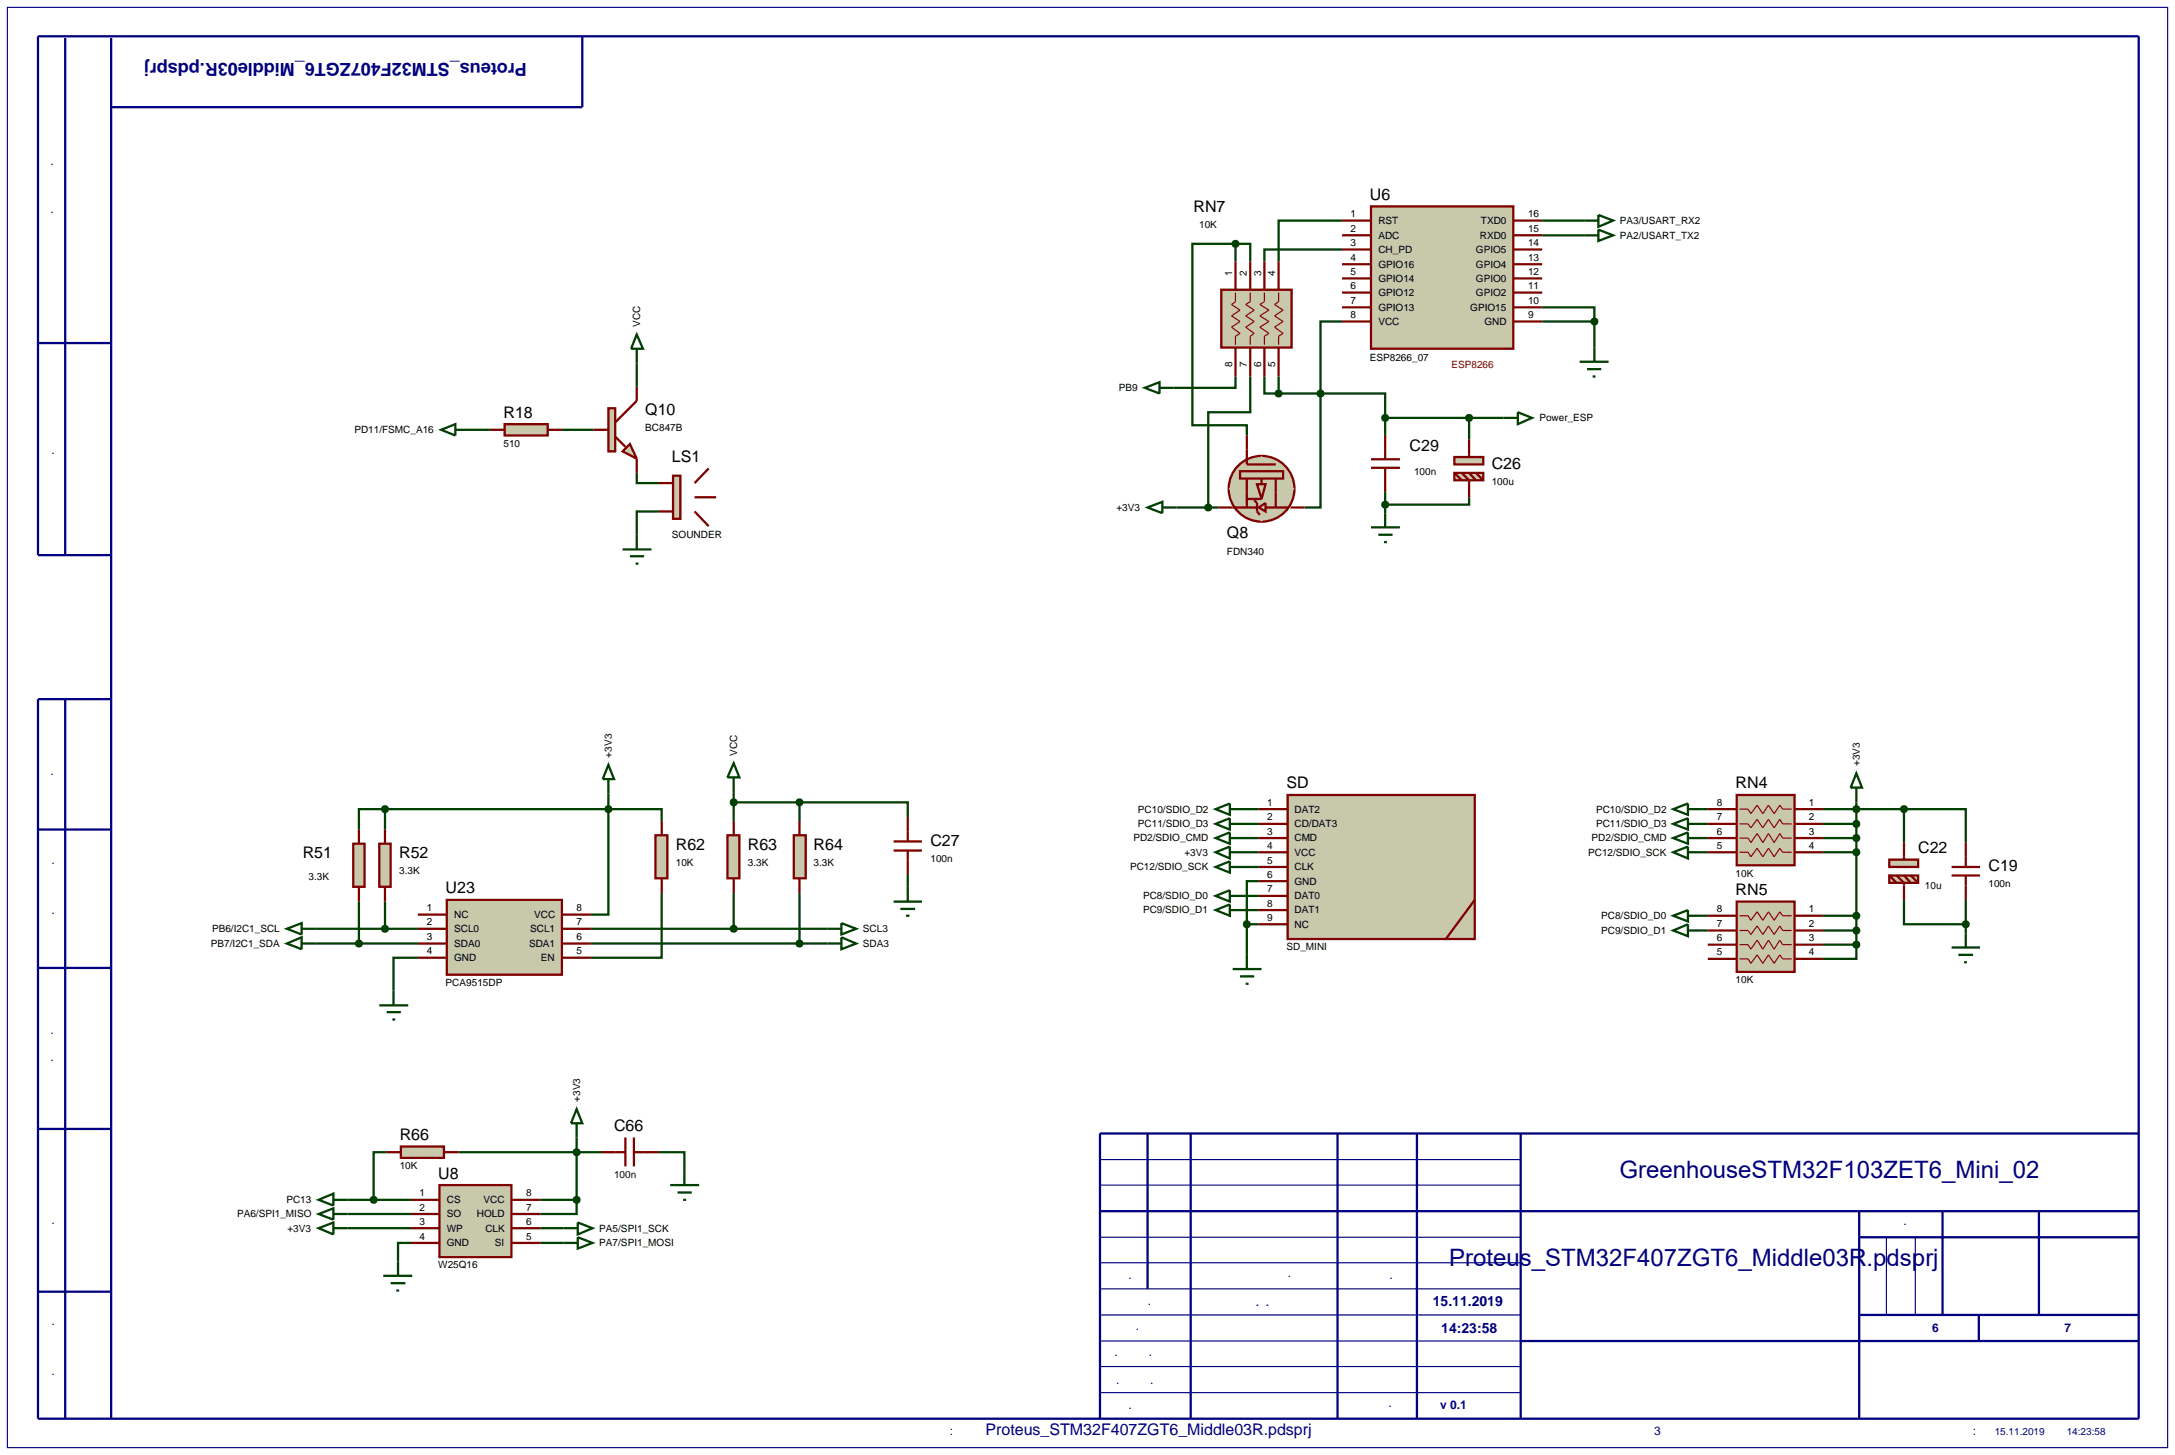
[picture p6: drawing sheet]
<svg xmlns="http://www.w3.org/2000/svg" width="384mm" height="257mm" viewBox="0 0 384 257" stroke-linecap="round" stroke-linejoin="round" font-family="sans-serif">
<path d="M1.3 1.3h381v254h-381zM194 218.2h74.2M194 209h74.2M194 204.5h74.2M332.7 218.2v13.7M337.8 218.2v13.7M194 222.7h74.2M194 231.9h74.2M194 236.5h74.2M194 227.3h74.2M194 241h74.2M194 245.6h74.2" fill="none" stroke="#000080" stroke-width=".2"/>
<g fill="none" stroke="#000080" stroke-width=".4">
<path d="M11.5 6.7v91.2M19.6 6.7v243.5M102.7 6.4v12.5h-83.1M6.7 60.5h12.9M19.6 97.9h-12.9v-91.5h370.5v243.8h-370.5v-126.9h12.9M11.5 123.3v126.9M6.7 146.3h12.9M6.7 170.7h12.9M6.7 199.1h12.9M202.4 199.9v27.4M210 199.9v50.3M235.9 199.9v50.3"/>
<path d="M249.9 199.9v50.3M268.2 199.9v50.3M377.2 199.9h-183.2v50.3M194 213.6h183.2M327.9 213.6v36.6M327.9 218.2h49.3M342.6 213.6v18.3M359.6 213.6v18.3M6.7 227.8h12.9M268.2 236.5h109M327.9 231.9h49.3M349 231.9v4.6"/>
</g>
<g fill="none" stroke="#004000" stroke-width=".4">
<path d="M236.7 38.9h-11.2v7.2M272 38.9h7.4M217.9 43h2.6v3.1M217.9 43h-7.6v32h9.6v1.8M217.9 43v3.1M236.7 44h-13.7v2.1M236.7 56.7h-3.8v12.7M272 54.2h9.2v2.5M272 41.5h7.4M272 56.7h9.2M281.2 56.7v4.6M82.9 75.8h3.5"/>
<path d="M99.1 75.8h5.6M112.3 64.1v4.1M217.9 66.4v2h-10.9M220.5 66.4v6.3h-7.4v16.8M223 66.4v3h2.5M225.5 69.4h7.4M225.5 66.4v3M232.9 69.4v20.1h-2.8M232.9 69.4h11.4v4.3M244.3 73.7v3M244.3 73.7h20.9M259.1 73.7v3.8"/>
<path d="M112.3 83.4v1.8h3.9M116.2 90.2h-3.9v4.1M207.5 89.5h7.4M244.3 86.8v3.7M259.1 87.7v1.3h-14.8M107.3 139.9v2.8M129.4 139.7v5.1M63.3 159v7.4M67.9 142.7h-4.6v3.6M67.9 142.7h39.4M67.9 142.7v3.6M67.9 159v4.8"/>
<path d="M107.3 142.7h9.4v2.1M107.3 142.7v18.6h-3.1M116.7 157.5v11.4h-12.5M129.4 157.5v6.3M129.4 141.5h11.6M141 141.5h19.1v2.6M141 141.5v3.3M141 157.5v8.9M160.1 154.3v2.1M219.4 142.7h2.6M219.4 145.3h2.6M219.4 147.8h2.6"/>
<path d="M219.4 150.3h2.6M219.4 152.9h2.6M219.4 158h2.6M222 155.4h-2.1v7.6M300.2 142.7h1M300.2 145.3h1M300.2 147.8h1M300.2 150.3h1M321.5 142.7h14.3M321.5 145.3h5.9M321.5 147.8h5.9M321.5 150.3h5.9"/>
<path d="M327.4 141.5v25.1M335.8 158.7v4.3h10.9M335.8 142.7h10.9v5.9M335.8 142.7v5.9M346.7 158.7v5.9M55.7 163.8h18M55.7 166.4h18M73.7 168.9h-4.3v5.8M104.2 163.8h41.7M104.2 166.4h41.7M219.4 160.5h2.6M219.9 163v5.4"/>
<path d="M219.9 163h2.1M300.2 161.5h1M300.2 164.1h1M321.5 161.5h5.9M321.5 164.1h5.9M321.5 166.6h5.9M327.4 166.6v2.5h-5.9M61.3 216.6h11.2M61.3 211.6h11.2M61.3 214.1h11.2M68.2 203.2h-2.3v8.4M72.5 219.2h-2.3v3.3"/>
<path d="M80.9 203.2h25.1M95.3 216.6h4.1M95.3 219.2h4.1M95.3 211.6h6.4M101.7 211.6v2.5h-6.4M101.7 200.6v11M116.2 203.2h4.5v3.3"/>
</g>
<path d="M118.7 83.9h1.3v7.6h-1.3z" fill="#c8c8aa" stroke="#800000" stroke-width=".4"/>
<path d="M116.2 85.2h2.5M116.2 90.2h2.5M122.5 87.7h3.8M122.5 90.2l2.5 2.6M125 82.6l-2.5 2.6" fill="none" stroke="#800000" stroke-width=".4"/>
<path d="M89 74.8h7.6v2h-7.6z" fill="#c8c8aa" stroke="#800000" stroke-width=".4"/>
<path d="M86.4 75.8h2.6M96.6 75.8h2.5" fill="none" stroke="#800000" stroke-width=".4"/>
<g fill="#c8c8aa" stroke="#800000" stroke-width=".4">
<path d="M109.8 79.6l1.3-1.3 1.2 2.6z"/>
<path d="M107.3 72h1.2v7.6h-1.2z"/>
</g>
<path d="M104.7 75.8h2.6M108.5 77l1.8 1.8M112.3 68.2v2.5l-3.8 3.8M112.3 80.9v2.5" fill="none" stroke="#800000" stroke-width=".4"/>
<g fill="none" stroke="#004000" stroke-width=".4">
<path d="M112.3 59l1.1 2.5h-2.1zM112.3 61.5v2.6M109.8 96.9h5.1M111.1 98.1h2.5M112.1 99.4h.5M112.3 94.3v2.6M214.4 142.7l2.5-1v2zM214.4 145.3l2.5-1v2zM214.4 147.8l2.5-1v2zM214.4 150.3l2.5-1v2.1zM214.4 152.9l2.5-1v2zM214.4 158l2.5-1v2z"/>
<path d="M216.9 142.7h2.5M216.9 145.3h2.5M216.9 147.8h2.5M216.9 150.3h2.5M216.9 152.9h2.5M216.9 158h2.5M214.4 160.5l2.5-1v2zM216.9 160.5h2.5"/>
</g>
<path d="M227.1 140.2h33v25.4h-33z" fill="#c8c8aa" stroke="#800000" stroke-width=".4"/>
<path d="M222 142.7h5.1M222 145.3h5.1M222 147.8h5.1M222 150.3h5.1M222 152.9h5.1M222 155.4h5.1M222 158h5.1M260.1 158.7l-5.1 6.9M222 160.5h5.1M222 163h5.1" fill="none" stroke="#800000" stroke-width=".4"/>
<path d="M217.4 170.9h5.1M218.7 172.2h2.5M219.7 173.5h.5M219.9 168.4v2.5" fill="none" stroke="#004000" stroke-width=".4"/>
<path d="M219.5 162.7l.4-.2-.5 .5zM219.9 162.5l.3 .1 .2 .4zM220.4 163l-.1 .3-.4 .2zM219.4 163l.5 .5-.4-.2z" fill="#004000" stroke="#004000" stroke-width=".4"/>
<path d="M219.4 163l.5-.5 .5 .5-.5 .5z" fill="#004000"/>
<path d="M327.4 136.4l1 2.5h-2zM327.4 138.9v2.6" fill="none" stroke="#004000" stroke-width=".4"/>
<path d="M306.3 140.2h10.2v12.4h-10.2z" fill="#c8c8aa" stroke="#800000" stroke-width=".4"/>
<path d="M306.8 142.7h1.5l.5 .8 1.1-1.5 1 1.5 1-1.5 1 1.5 1-1.5 .5 .7h1.6M306.8 145.3h1.5l.5 .7 1.1-1.5 1 1.5 1-1.5 1 1.5 1-1.5 .5 .8h1.6M306.8 147.8h1.5l.5 .8 1.1-1.6 1 1.6 1-1.6 1 1.6 1-1.6 .5 .8h1.6M306.8 150.3h1.5l.5 .8 1.1-1.5 1 1.5 1-1.5 1 1.5 1-1.5 .5 .7h1.6" fill="none" stroke="#800000" stroke-width=".2"/>
<path d="M301.2 142.7h5.1M301.2 145.3h5.1M301.2 147.8h5.1M301.2 150.3h5.1M316.5 142.7h5M316.5 145.3h5M316.5 147.8h5M316.5 150.3h5" fill="none" stroke="#800000" stroke-width=".4"/>
<path d="M327 142.4l.4-.2-.5 .5zM327.4 142.2l.4 .2 .1 .3zM327.9 142.7l-.2 .4-.3 .1zM326.9 142.7l.5 .5-.4-.2z" fill="#004000" stroke="#004000" stroke-width=".4"/>
<path d="M326.9 142.7l.5-.5 .5 .5-.5 .5z" fill="#004000"/>
<path d="M327 145l.4-.2-.5 .5zM327.4 144.8l.3 .1 .2 .4zM327.9 145.3l-.2 .4-.3 .1zM326.9 145.3l.5 .5-.4-.2z" fill="#004000" stroke="#004000" stroke-width=".4"/>
<path d="M327.4 144.8l.5 .5-.5 .5-.5-.5z" fill="#004000"/>
<path d="M327.1 147.4l.3-.1-.5 .5zM327.4 147.3l.4 .2 .1 .3zM327.4 148.3l.5-.5-.2 .4zM326.9 147.8l.5 .5-.4-.2z" fill="#004000" stroke="#004000" stroke-width=".4"/>
<path d="M327.4 147.3l.5 .5-.5 .5-.5-.5z" fill="#004000"/>
<path d="M327 150l.4-.2-.5 .5zM327.4 149.8l.3 .1 .2 .4zM327.4 150.8l.5-.5-.1 .3zM326.9 150.3l.5 .5-.4-.2z" fill="#004000" stroke="#004000" stroke-width=".4"/>
<path d="M327.4 149.8l.5 .5-.5 .5-.5-.5z" fill="#004000"/>
<path d="M306.3 159h10.2v12.4h-10.2z" fill="#c8c8aa" stroke="#800000" stroke-width=".4"/>
<path d="M306.8 161.5h1.5l.5 .8 1.1-1.5 1 1.5 1-1.5 1 1.5 1-1.5 .5 .7h1.6M306.8 164.1h1.5l.5 .7 1.1-1.5 1 1.5 1-1.5 1 1.5 1-1.5 .5 .8h1.6M306.8 166.6h1.5l.5 .8 1.1-1.6 1 1.6 1-1.6 1 1.6 1-1.6 .5 .8h1.6M306.8 169.1h1.5l.5 .8 1.1-1.5 1 1.5 1-1.5 1 1.5 1-1.5 .5 .7h1.6" fill="none" stroke="#800000" stroke-width=".2"/>
<path d="M301.2 161.5h5.1M301.2 164.1h5.1M301.2 166.6h5.1M301.2 169.1h5.1M316.5 161.5h5M316.5 164.1h5M316.5 166.6h5M316.5 169.1h5" fill="none" stroke="#800000" stroke-width=".4"/>
<path d="M327.1 161.1l.3-.1-.5 .5zM327.4 161l.3 .1 .2 .4zM327.9 161.5l-.1 .3-.4 .2zM326.9 161.5l.5 .5-.4-.2z" fill="#004000" stroke="#004000" stroke-width=".4"/>
<path d="M326.9 161.5l.5-.5 .5 .5-.5 .5z" fill="#004000"/>
<path d="M327.1 163.7l.3-.1-.5 .5zM327.4 163.6l.3 .1 .2 .4zM327.9 164.1l-.1 .3-.4 .2zM326.9 164.1l.5 .5-.4-.2z" fill="#004000" stroke="#004000" stroke-width=".4"/>
<path d="M327.4 163.6l.5 .5-.5 .5-.5-.5z" fill="#004000"/>
<path d="M327 166.3l.4-.2-.5 .5zM327.4 166.1l.4 .2 .1 .3zM327.9 166.6l-.2 .4-.3 .1zM326.9 166.6l.5 .5-.4-.2z" fill="#004000" stroke="#004000" stroke-width=".4"/>
<path d="M327.4 166.1l.5 .5-.5 .5-.5-.5z" fill="#004000"/>
<path d="M344.2 154.4h5M344.2 152.9h5M346.7 148.6v4.3M346.7 154.4v4.3" fill="none" stroke="#800000" stroke-width=".4"/>
<g fill="none" stroke="#004000" stroke-width=".4">
<path d="M295.1 142.7l2.6-1v2zM295.1 145.3l2.6-1v2zM295.1 147.8l2.6-1v2zM295.1 150.3l2.6-1v2.1zM297.7 142.7h2.5M297.7 145.3h2.5M297.7 147.8h2.5M297.7 150.3h2.5M295.1 161.5l2.6-1v2zM295.1 164.1l2.6-1.1v2.1zM297.7 161.5h2.5M297.7 164.1h2.5"/>
<path d="M344.2 167.1h5M345.4 168.4h2.6M346.4 169.7h.5M346.7 164.6v2.5"/>
</g>
<g fill="#c8c8aa" stroke="#800000" stroke-width=".4">
<path d="M333.2 151.6h5.1v1.3h-5.1z"/>
<path d="M333.2 154.4h5.1v1.3h-5.1z"/>
</g>
<path d="M333.2 154.4l1.3 1.3M334.5 154.4l1.3 1.3v3M335.8 148.6v3M335.8 154.4l1.2 1.3M337 154.4l1.3 1.3" fill="none" stroke="#800000" stroke-width=".4"/>
<path d="M346.3 162.7l.4-.2-.5 .5zM346.7 162.5l.4 .2 .1 .3zM346.7 163.5l.5-.5-.1 .3zM346.2 163l.5 .5-.4-.2z" fill="#004000" stroke="#004000" stroke-width=".4"/>
<path d="M346.2 163l.5-.5 .5 .5-.5 .5z" fill="#004000"/>
<path d="M335.4 142.4l.4-.2-.5 .5zM335.8 142.2l.4 .2 .1 .3zM336.3 142.7l-.1 .3-.4 .2zM335.3 142.7l.5 .5-.4-.2z" fill="#004000" stroke="#004000" stroke-width=".4"/>
<path d="M335.3 142.7l.5-.5 .5 .5-.5 .5z" fill="#004000"/>
<path d="M77.8 75.8l2.5-1v2zM80.3 75.8h2.6" fill="none" stroke="#004000" stroke-width=".4"/>
<path d="M157.6 150h5M157.6 148.4h5M160.1 144.1v4.3M160.1 150v4.3" fill="none" stroke="#800000" stroke-width=".4"/>
<path d="M78.8 158.7h20.3v13.2h-20.3z" fill="#c8c8aa" stroke="#800000" stroke-width=".4"/>
<path d="M73.7 166.4h5.1M73.7 163.8h5.1M73.7 161.3h5.1M73.7 168.9h5.1M99.1 166.4h5.1M99.1 163.8h5.1M99.1 161.3h5.1M99.1 168.9h5.1" fill="none" stroke="#800000" stroke-width=".4"/>
<g fill="none" stroke="#004000" stroke-width=".4">
<path d="M107.3 134.9l1 2.5h-2zM107.3 137.4v2.5M129.4 134.6l1 2.5h-2.1zM129.4 137.1v2.6M50.6 163.8l2.6-1v2zM50.6 166.4l2.6-1.1v2.1zM53.2 163.8h2.5M53.2 166.4h2.5M66.9 177.3h5.1M68.2 178.5h2.5M69.2 179.8h.5M69.4 174.7v2.6"/>
<path d="M145.9 163.8h2.5M145.9 166.4h2.5M148.4 162.8l2.6 1-2.6 1zM148.4 165.3l2.6 1.1-2.6 1z"/>
</g>
<path d="M128.3 147.3h2.1v7.6h-2.1z" fill="#c8c8aa" stroke="#800000" stroke-width=".4"/>
<path d="M129.4 144.8v2.5M129.4 154.9v2.6" fill="none" stroke="#800000" stroke-width=".4"/>
<path d="M140 147.3h2.1v7.6h-2.1z" fill="#c8c8aa" stroke="#800000" stroke-width=".4"/>
<path d="M141 144.8v2.5M141 154.9v2.6" fill="none" stroke="#800000" stroke-width=".4"/>
<path d="M115.6 147.3h2.1v7.6h-2.1z" fill="#c8c8aa" stroke="#800000" stroke-width=".4"/>
<path d="M116.7 144.8v2.5M116.7 154.9v2.6" fill="none" stroke="#800000" stroke-width=".4"/>
<path d="M129 163.5l.4-.2-.5 .5zM129.4 163.3l.4 .2 .1 .3zM129.9 163.8l-.2 .4-.3 .1zM128.9 163.8l.5 .5-.4-.2z" fill="#004000" stroke="#004000" stroke-width=".4"/>
<path d="M128.9 163.8l.5-.5 .5 .5-.5 .5z" fill="#004000"/>
<path d="M140.6 166.1l.4-.2-.5 .5zM141 165.9l.4 .2 .1 .3zM141.5 166.4l-.2 .4-.3 .1zM140.5 166.4l.5 .5-.3-.1z" fill="#004000" stroke="#004000" stroke-width=".4"/>
<path d="M140.5 166.4l.5-.5 .5 .5-.5 .5z" fill="#004000"/>
<path d="M129 141.2l.4-.2-.5 .5zM129.4 141l.3 .1 .2 .4zM129.9 141.5l-.2 .4-.3 .1zM128.9 141.5l.5 .5-.4-.2z" fill="#004000" stroke="#004000" stroke-width=".4"/>
<path d="M128.9 141.5l.5-.5 .5 .5-.5 .5z" fill="#004000"/>
<path d="M106.9 142.4l.4-.2-.5 .5zM107.3 142.2l.4 .2 .1 .3zM107.3 143.2l.5-.5-.2 .4zM106.8 142.7l.5 .5-.4-.2z" fill="#004000" stroke="#004000" stroke-width=".4"/>
<path d="M106.8 142.7l.5-.5 .5 .5-.5 .5z" fill="#004000"/>
<path d="M140.6 141.2l.4-.2-.5 .5zM141 141l.4 .2 .1 .3zM141.5 141.5l-.1 .3-.4 .2zM140.5 141.5l.5 .5-.4-.2z" fill="#004000" stroke="#004000" stroke-width=".4"/>
<path d="M140.5 141.5l.5-.5 .5 .5-.5 .5z" fill="#004000"/>
<path d="M157.6 159h5M160.1 156.4v2.6M158.8 160.3h2.6M159.8 161.5h.6" fill="none" stroke="#004000" stroke-width=".4"/>
<path d="M62.3 148.8h2v7.6h-2z" fill="#c8c8aa" stroke="#800000" stroke-width=".4"/>
<path d="M63.3 146.3v2.5M63.3 156.4v2.6" fill="none" stroke="#800000" stroke-width=".4"/>
<path d="M66.9 148.8h2v7.6h-2z" fill="#c8c8aa" stroke="#800000" stroke-width=".4"/>
<path d="M67.9 146.3v2.5M67.9 156.4v2.6" fill="none" stroke="#800000" stroke-width=".4"/>
<path d="M67.5 163.5l.4-.2-.5 .5zM67.9 163.3l.4 .2 .1 .3zM67.9 164.3l.5-.5-.2 .4zM67.4 163.8l.5 .5-.4-.2z" fill="#004000" stroke="#004000" stroke-width=".4"/>
<path d="M67.4 163.8l.5-.5 .5 .5-.5 .5z" fill="#004000"/>
<path d="M62.9 166.1l.4-.2-.5 .5zM63.3 165.9l.4 .2 .1 .3zM63.3 166.9l.5-.5-.2 .4zM62.8 166.4l.5 .5-.3-.1z" fill="#004000" stroke="#004000" stroke-width=".4"/>
<path d="M62.8 166.4l.5-.5 .5 .5-.5 .5z" fill="#004000"/>
<path d="M67.5 142.4l.4-.2-.5 .5zM67.9 142.2l.4 .2 .1 .3zM67.9 143.2l.5-.5-.2 .4zM67.4 142.7l.5 .5-.4-.2z" fill="#004000" stroke="#004000" stroke-width=".4"/>
<path d="M67.4 142.7l.5-.5 .5 .5-.5 .5z" fill="#004000"/>
<path d="M279.4 38.9h2.5M281.9 37.9l2.6 1-2.6 1.1zM279.4 41.5h2.5M281.9 40.5l2.6 1-2.6 1zM201.9 68.4l2.6-1v2zM204.5 68.4h2.5M202.4 89.5l2.6-1v2zM205 89.5h2.5M241.8 93h5.1M243.1 94.3h2.5M244.1 95.6h.5M244.3 90.5v2.5" fill="none" stroke="#004000" stroke-width=".4"/>
<path d="M244.3 76.7v4.3M241.8 82.5h5.1M241.8 81h5.1M244.3 82.5v4.3" fill="none" stroke="#800000" stroke-width=".4"/>
<path d="M241.8 36.4h25.1v25.1h-25.1z" fill="#c8c8aa" stroke="#800000" stroke-width=".4"/>
<g fill="none" stroke="#800000" stroke-width=".4">
<path d="M236.7 38.9h5.1M266.9 38.9h5.1M236.7 54.2h5.1M236.7 56.7h5.1M236.7 51.6h5.1M236.7 49.1h5.1M236.7 46.6h5.1M236.7 44h5.1M236.7 41.5h5.1M266.9 54.2h5.1M266.9 56.7h5.1M266.9 51.6h5.1"/>
<path d="M266.9 49.1h5.1M266.9 46.6h5.1M266.9 44h5.1M266.9 41.5h5.1"/>
</g>
<path d="M278.6 63.8h5.1M279.9 65.1h2.5M280.9 66.4h.5M281.2 61.3v2.5" fill="none" stroke="#004000" stroke-width=".4"/>
<g fill="#c8c8aa" stroke="#800000" stroke-width=".4">
<path d="M221.7 85.4h1.5l-.7 2.6z"/>
<path d="M218.7 83.1h7.6v1.3h-7.6z"/>
<path d="M218.4 82.1a5.8 5.8 0 0 1 4.1-1.7l-5.8 5.8a5.8 5.8 0 0 1 1.7-4.1zM222.5 80.4a5.8 5.8 0 0 1 5.8 5.8zM222.5 92l5.8-5.8a5.8 5.8 0 0 1-5.8 5.8zM216.7 86.2l5.8 5.8a5.8 5.8 0 0 1-5.8-5.8z"/>
</g>
<path d="M222.5 80.4l5.8 5.8-5.8 5.8-5.8-5.8z" fill="#c8c8aa"/>
<path d="M219.9 79.3v2.6h5.1M219.9 84.4v5.1M219.9 88h2.6M222.5 84.4v1M225 84.4v5.1" fill="none" stroke="#800000" stroke-width=".4"/>
<path d="M222 89.5l1.2-.8v1.5z" fill="#c8c8aa" stroke="#800000" stroke-width=".4"/>
<path d="M219.9 76.8v2.5M214.9 89.5h6.8M221.2 88.2l.5 .5v1.5l.5 .6M223.2 89.5h4.1M227.6 89.5h2.5" fill="none" stroke="#800000" stroke-width=".4"/>
<path d="M265.2 73.7h2.5M267.7 72.7l2.5 1-2.5 1.1z" fill="none" stroke="#004000" stroke-width=".4"/>
<path d="M280.8 56.4l.4-.2-.5 .5zM281.2 56.2l.3 .1 .2 .4zM281.2 57.2l.5-.5-.1 .3zM280.7 56.7l.5 .5-.4-.2z" fill="#004000" stroke="#004000" stroke-width=".4"/>
<path d="M280.7 56.7l.5-.5 .5 .5-.5 .5z" fill="#004000"/>
<path d="M215.4 51.1h12.4v10.2h-12.4z" fill="#c8c8aa" stroke="#800000" stroke-width=".4"/>
<path d="M217.9 51.6v1.6l-.7 .5 1.5 1-1.5 1 1.5 1-1.5 1 1.5 1.1-.8 .5v1.5M220.5 51.6v1.6l-.8 .5 1.5 1-1.5 1 1.5 1-1.5 1 1.5 1.1-.7 .5v1.5M223 51.6v1.6l-.8 .5 1.6 1-1.6 1 1.6 1-1.6 1 1.6 1.1-.8 .5v1.5M225.5 51.6v1.6l-.7 .5 1.5 1-1.5 1 1.5 1-1.5 1 1.5 1.1-.8 .5v1.5" fill="none" stroke="#800000" stroke-width=".2"/>
<path d="M217.9 46.1v5M220.5 46.1v5M223 46.1v5M225.5 46.1v5M217.9 61.3v5.1M220.5 61.3v5.1M223 61.3v5.1M225.5 61.3v5.1" fill="none" stroke="#800000" stroke-width=".4"/>
<path d="M232.5 69.1l.4-.2-.5 .5zM232.9 68.9l.3 .1 .2 .4zM233.4 69.4l-.1 .3-.4 .2zM232.4 69.4l.5 .5-.4-.2z" fill="#004000" stroke="#004000" stroke-width=".4"/>
<path d="M232.4 69.4l.5-.5 .5 .5-.5 .5z" fill="#004000"/>
<path d="M225.1 69.1l.4-.2-.5 .5zM225.5 68.9l.3 .1 .2 .4zM226 69.4l-.1 .3-.4 .2zM225 69.4l.5 .5-.4-.2z" fill="#004000" stroke="#004000" stroke-width=".4"/>
<path d="M225 69.4l.5-.5 .5 .5-.5 .5z" fill="#004000"/>
<path d="M217.6 42.6l.3-.1-.5 .5zM217.9 42.5l.3 .1 .2 .4zM217.9 43.5l.5-.5-.2 .4zM217.4 43l.5 .5-.3-.1z" fill="#004000" stroke="#004000" stroke-width=".4"/>
<path d="M217.9 42.5l.5 .5-.5 .5-.5-.5z" fill="#004000"/>
<path d="M212.8 89.1l.3-.1-.5 .5zM213.1 89l.4 .2 .1 .3zM213.6 89.5l-.2 .4-.3 .1zM212.6 89.5l.5 .5-.4-.2z" fill="#004000" stroke="#004000" stroke-width=".4"/>
<path d="M213.1 89l.5 .5-.5 .5-.5-.5z" fill="#004000"/>
<path d="M243.9 73.4l.4-.2-.5 .5zM244.3 73.2l.4 .2 .1 .3zM244.8 73.7l-.1 .3-.4 .2zM243.8 73.7l.5 .5-.4-.2z" fill="#004000" stroke="#004000" stroke-width=".4"/>
<path d="M244.3 73.2l.5 .5-.5 .5-.5-.5z" fill="#004000"/>
<g fill="#c8c8aa" stroke="#800000" stroke-width=".4">
<path d="M256.5 80.6h5.1v1.3h-5.1z"/>
<path d="M256.5 83.4h5.1v1.3h-5.1z"/>
</g>
<path d="M259.1 77.5v3.1M256.5 83.4l1.3 1.3M257.8 83.4l1.3 1.3v3M259.1 83.4l1.2 1.3M260.3 83.4l1.3 1.3" fill="none" stroke="#800000" stroke-width=".4"/>
<path d="M258.7 73.4l.4-.2-.5 .5zM259.1 73.2l.3 .1 .2 .4zM259.6 73.7l-.1 .3-.4 .2zM258.6 73.7l.5 .5-.3-.1z" fill="#004000" stroke="#004000" stroke-width=".4"/>
<path d="M258.6 73.7l.5-.5 .5 .5-.5 .5z" fill="#004000"/>
<path d="M243.9 88.7l.4-.2-.5 .5zM244.3 88.5l.4 .2 .1 .3zM244.8 89l-.1 .3-.4 .2zM243.8 89l.5 .5-.4-.2z" fill="#004000" stroke="#004000" stroke-width=".4"/>
<path d="M243.8 89l.5-.5 .5 .5-.5 .5z" fill="#004000"/>
<path d="M77.5 209h12.7v12.7h-12.7z" fill="#c8c8aa" stroke="#800000" stroke-width=".4"/>
<path d="M72.5 211.6h5M72.5 214.1h5M72.5 216.6h5M72.5 219.2h5M90.2 211.6h5.1M90.2 214.1h5.1M90.2 216.6h5.1M90.2 219.2h5.1" fill="none" stroke="#800000" stroke-width=".4"/>
<g fill="none" stroke="#004000" stroke-width=".4">
<path d="M101.7 195.6l1 2.5h-2zM101.7 198.1v2.5M56.2 211.6l2.6-1.1v2.1zM58.8 211.6h2.5M99.4 216.6h2.5M99.4 219.2h2.5M101.9 215.6l2.6 1-2.6 1.1zM101.9 218.2l2.6 1-2.6 1zM118.2 209h5.1M119.5 210.3h2.5M120.5 211.6h.5M120.7 206.5v2.5"/>
<path d="M67.6 225h5.1M68.9 226.3h2.6M69.9 227.6h.5M70.2 222.5v2.5"/>
</g>
<path d="M101.3 211.3l.4-.2-.5 .5zM101.7 211.1l.3 .1 .2 .4zM101.7 212.1l.5-.5-.2 .4zM101.2 211.6l.5 .5-.4-.2z" fill="#004000" stroke="#004000" stroke-width=".4"/>
<path d="M101.7 211.1l.5 .5-.5 .5-.5-.5z" fill="#004000"/>
<path d="M56.2 214.1l2.6-1v2zM56.2 216.6l2.6-1v2.1zM58.8 214.1h2.5M58.8 216.6h2.5" fill="none" stroke="#004000" stroke-width=".4"/>
<path d="M70.7 202.2h7.6v2h-7.6z" fill="#c8c8aa" stroke="#800000" stroke-width=".4"/>
<path d="M68.2 203.2h2.5M78.3 203.2h2.6" fill="none" stroke="#800000" stroke-width=".4"/>
<path d="M65.6 211.2l.3-.1-.5 .5zM65.9 211.1l.3 .1 .2 .4zM65.9 212.1l.5-.5-.2 .4zM65.4 211.6l.5 .5-.4-.2z" fill="#004000" stroke="#004000" stroke-width=".4"/>
<path d="M65.9 211.1l.5 .5-.5 .5-.5-.5z" fill="#004000"/>
<path d="M101.4 202.8l.3-.1-.5 .5zM101.7 202.7l.3 .1 .2 .4zM101.7 203.7l.5-.5-.2 .4zM101.2 203.2l.5 .5-.4-.2z" fill="#004000" stroke="#004000" stroke-width=".4"/>
<path d="M101.7 202.7l.5 .5-.5 .5-.5-.5z" fill="#004000"/>
<path d="M106 203.2h4.3M110.3 200.6v5.1M111.8 200.6v5.1M111.8 203.2h4.4" fill="none" stroke="#800000" stroke-width=".4"/>
<g font-size="4.2" fill="#000080">
<text x="285.6" y="207.8">GreenhouseSTM32F103ZET6_Mini_02</text>
<text x="255.6" y="223.2">Proteus_STM32F407ZGT6_Middle03R.pdsprj</text>
</g>
<text font-size="3.2" fill="#000080" x="92.9" y="11.2" transform="rotate(-180 92.9 11.2)">Proteus_STM32F407ZGT6_Middle03R.pdsprj</text>
<g font-size="2.8">
<text x="241.6" y="35.3">U6</text>
<text x="210.5" y="37.5">RN7</text>
<text x="88.8" y="73.7">R18</text>
<text x="113.8" y="73.3">Q10</text>
<text x="118.5" y="81.5">LS1</text>
<text x="248.6" y="79.5">C29</text>
<text x="263.1" y="82.7">C26</text>
<text x="216.4" y="95">Q8</text>
<text x="226.9" y="139.1">SD</text>
<text x="306.1" y="139.1">RN4</text>
<text x="119.2" y="149.9">R62</text>
<text x="131.9" y="149.9">R63</text>
<text x="143.5" y="149.9">R64</text>
<text x="164.1" y="149.3">C27</text>
<text x="53.4" y="151.4">R51</text>
<text x="70.4" y="151.4">R52</text>
<text x="338.3" y="150.4">C22</text>
<text x="350.7" y="153.7">C19</text>
<text x="78.6" y="157.6">U23</text>
<text x="306.1" y="157.9">RN5</text>
<text x="70.5" y="201.1">R66</text>
<text x="108.3" y="199.5">C66</text>
<text x="77.3" y="207.9">U8</text>
</g>
<text font-size="2.8" fill="#000080" x="173.8" y="253.2">Proteus_STM32F407ZGT6_Middle03R.pdsprj</text>
<g font-size="2.5" fill="#000080">
<text x="252.7" y="230.3">15.11.2019</text>
<text x="254.2" y="235">14:23:58</text>
</g>
<g font-size="2.1" fill="#000080">
<text x="9.3" y="42.7" transform="rotate(-90 9.3 42.7)">Перв. примен.</text>
<text x="9.5" y="86.3" transform="rotate(-90 9.5 86.3)">Справ. №</text>
<text x="9.3" y="141.9" transform="rotate(-90 9.3 141.9)">Подп. и дата</text>
<text x="9.5" y="165.2" transform="rotate(-90 9.5 165.2)">Инв. № дубл.</text>
<text x="9.3" y="192.2" transform="rotate(-90 9.3 192.2)">Взам. инв. №</text>
<text x="9.5" y="221.1" transform="rotate(-90 9.5 221.1)">Подп. и дата</text>
<text x="332.2" y="216.1">Лит.</text>
<text x="195.1" y="225.5">Изм.</text>
<text x="218.4" y="225.2">№ докум.</text>
<text x="240" y="225.5">Подп.</text>
<text x="195.3" y="230.1">Разраб.</text>
<text x="195.3" y="234.6">Пров.</text>
<text x="195.3" y="239.2">Т.контр.</text>
<text x="340.8" y="234.9">6</text>
<text x="364.1" y="234.9">7</text>
<text x="195.3" y="244">Н.контр.</text>
<text x="9.5" y="246.5" transform="rotate(-90 9.5 246.5)">Инв. № подл.</text>
<text x="195.6" y="248.4">Утв.</text>
<text x="239" y="248.1">Ревиз.</text>
<text x="254" y="248.4">v 0.1</text>
<text x="154" y="253">Файл проекта:</text>
<text x="282.2" y="253.1">Формат А3</text>
<text x="339.3" y="253.1">Изменен:</text>
</g>
<g font-size="1.8">
<text x="211.5" y="40.3">10K</text>
<text x="238.2" y="40.9">2</text>
<text x="238.2" y="38.3">1</text>
<text x="243.1" y="39.5">RST</text>
<text x="261.2" y="39.5">TXD0</text>
<text x="269.5" y="40.9">15</text>
<text x="269.5" y="38.3">16</text>
<text x="285.7" y="39.5">PA3/USART_RX2</text>
<text x="238.2" y="46">4</text>
<text x="238.2" y="43.4">3</text>
<text x="243.1" y="47.2">GPIO16</text>
<text x="243.1" y="44.6">CH_PD</text>
<text x="243.1" y="42.1">ADC</text>
<text x="260.3" y="47.2">GPIO4</text>
<text x="260.3" y="44.6">GPIO5</text>
<text x="261" y="42.1">RXD0</text>
<text x="269.5" y="46">13</text>
<text x="269.5" y="43.4">14</text>
<text x="285.7" y="42.1">PA2/USART_TX2</text>
<text x="217.3" y="48.6" transform="rotate(-90 217.3 48.6)">1</text>
<text x="219.9" y="48.6" transform="rotate(-90 219.9 48.6)">2</text>
<text x="222.4" y="48.6" transform="rotate(-90 222.4 48.6)">3</text>
<text x="224.9" y="48.6" transform="rotate(-90 224.9 48.6)">4</text>
<text x="238.2" y="53.6">7</text>
<text x="238.2" y="51">6</text>
<text x="238.2" y="48.5">5</text>
<text x="243.1" y="52.2">GPIO12</text>
<text x="243.1" y="49.7">GPIO14</text>
<text x="260.3" y="52.2">GPIO2</text>
<text x="260.3" y="49.7">GPIO0</text>
<text x="269.5" y="53.6">10</text>
<text x="269.5" y="51">11</text>
<text x="269.5" y="48.5">12</text>
<text x="112.9" y="57.7" transform="rotate(-90 112.9 57.7)">VCC</text>
<text x="238.2" y="56.1">8</text>
<text x="243.1" y="54.8">GPIO13</text>
<text x="243.1" y="57.3">VCC</text>
<text x="259.3" y="54.8">GPIO15</text>
<text x="261.8" y="57.3">GND</text>
<text x="269.5" y="56.1">9</text>
<text x="217.3" y="64.8" transform="rotate(-90 217.3 64.8)">8</text>
<text x="219.9" y="64.8" transform="rotate(-90 219.9 64.8)">7</text>
<text x="222.4" y="64.8" transform="rotate(-90 222.4 64.8)">6</text>
<text x="224.9" y="64.8" transform="rotate(-90 224.9 64.8)">5</text>
<text x="241.6" y="63.6">ESP8266_07</text>
<text x="197.3" y="69">PB9</text>
<text x="62.5" y="76.4">PD11/FSMC_A16</text>
<text x="113.8" y="76.1">BC847B</text>
<text x="271.5" y="74.3">Power_ESP</text>
<text x="88.8" y="78.8">510</text>
<text x="249.4" y="83.8">100n</text>
<text x="263.1" y="85.5">100u</text>
<text x="118.5" y="94.8">SOUNDER</text>
<text x="196.9" y="90.1">+3V3</text>
<text x="216.4" y="97.8">FDN340</text>
<text x="107.9" y="133.6" transform="rotate(-90 107.9 133.6)">+3V3</text>
<text x="130" y="133.3" transform="rotate(-90 130 133.3)">VCC</text>
<text x="328" y="135.1" transform="rotate(-90 328 135.1)">+3V3</text>
<text x="200.7" y="143.3">PC10/SDIO_D2</text>
<text x="223.5" y="142.1">1</text>
<text x="228.3" y="143.3">DAT2</text>
<text x="281.5" y="143.3">PC10/SDIO_D2</text>
<text x="302.8" y="142.1">8</text>
<text x="319" y="142.1">1</text>
<text x="199.9" y="148.4">PD2/SDIO_CMD</text>
<text x="200.7" y="145.9">PC11/SDIO_D3</text>
<text x="223.5" y="144.7">2</text>
<text x="223.5" y="147.2">3</text>
<text x="223.5" y="149.7">4</text>
<text x="228.3" y="145.9">CD/DAT3</text>
<text x="228.3" y="148.4">CMD</text>
<text x="280.7" y="148.4">PD2/SDIO_CMD</text>
<text x="281.5" y="145.9">PC11/SDIO_D3</text>
<text x="302.8" y="144.7">7</text>
<text x="302.8" y="147.2">6</text>
<text x="302.8" y="149.7">5</text>
<text x="319" y="144.7">2</text>
<text x="319" y="147.2">3</text>
<text x="319" y="149.7">4</text>
<text x="54.4" y="155.2">3.3K</text>
<text x="70.4" y="154.2">3.3K</text>
<text x="119.2" y="152.7">10K</text>
<text x="131.9" y="152.7">3.3K</text>
<text x="143.5" y="152.7">3.3K</text>
<text x="164.1" y="152.1">100n</text>
<text x="199.3" y="153.5">PC12/SDIO_SCK</text>
<text x="208.9" y="150.9">+3V3</text>
<text x="223.5" y="152.3">5</text>
<text x="223.5" y="154.8">6</text>
<text x="228.3" y="150.9">VCC</text>
<text x="228.3" y="153.5">CLK</text>
<text x="228.3" y="156">GND</text>
<text x="280.1" y="150.9">PC12/SDIO_SCK</text>
<text x="306.1" y="154.6">10K</text>
<text x="75.3" y="160.7">1</text>
<text x="80.1" y="161.9">NC</text>
<text x="94.2" y="161.9">VCC</text>
<text x="101.7" y="160.7">8</text>
<text x="201.6" y="158.6">PC8/SDIO_D0</text>
<text x="201.6" y="161.1">PC9/SDIO_D1</text>
<text x="223.5" y="157.4">7</text>
<text x="223.5" y="159.9">8</text>
<text x="228.3" y="158.6">DAT0</text>
<text x="228.3" y="161.1">DAT1</text>
<text x="302.8" y="160.9">8</text>
<text x="319" y="160.9">1</text>
<text x="339.5" y="156.8">10u</text>
<text x="350.7" y="156.5">100n</text>
<text x="37.2" y="167">PB7/I2C1_SDA</text>
<text x="37.4" y="164.4">PB6/I2C1_SCL</text>
<text x="75.3" y="165.8">3</text>
<text x="75.3" y="163.2">2</text>
<text x="80.1" y="167">SDA0</text>
<text x="80.1" y="164.4">SCL0</text>
<text x="93.3" y="167">SDA1</text>
<text x="93.5" y="164.4">SCL1</text>
<text x="101.7" y="163.2">7</text>
<text x="101.7" y="165.8">6</text>
<text x="152.2" y="164.4">SCL3</text>
<text x="152.2" y="167">SDA3</text>
<text x="223.5" y="162.4">9</text>
<text x="226.9" y="167.6">SD_MINI</text>
<text x="228.3" y="163.6">NC</text>
<text x="282.4" y="162.1">PC8/SDIO_D0</text>
<text x="282.4" y="164.7">PC9/SDIO_D1</text>
<text x="302.8" y="163.5">7</text>
<text x="302.8" y="166">6</text>
<text x="319" y="163.5">2</text>
<text x="319" y="166">3</text>
<text x="75.3" y="168.3">4</text>
<text x="78.6" y="173.9">PCA9515DP</text>
<text x="80.1" y="169.5">GND</text>
<text x="95.4" y="169.5">EN</text>
<text x="101.7" y="168.3">5</text>
<text x="302.8" y="168.5">5</text>
<text x="306.1" y="173.4">10K</text>
<text x="319" y="168.5">4</text>
<text x="102.3" y="194.3" transform="rotate(-90 102.3 194.3)">+3V3</text>
<text x="70.5" y="206.2">10K</text>
<text x="108.3" y="207.7">100n</text>
<text x="41.8" y="214.7">PA6/SPI1_MISO</text>
<text x="50.5" y="212.2">PC13</text>
<text x="74" y="211">1</text>
<text x="74" y="213.5">2</text>
<text x="74" y="216">3</text>
<text x="78.8" y="212.2">CS</text>
<text x="78.8" y="214.7">SO</text>
<text x="84.1" y="214.7">HOLD</text>
<text x="85.3" y="212.2">VCC</text>
<text x="92.8" y="213.5">7</text>
<text x="92.8" y="211">8</text>
<text x="92.8" y="216">6</text>
<text x="50.7" y="217.2">+3V3</text>
<text x="74" y="218.6">4</text>
<text x="78.8" y="217.2">WP</text>
<text x="78.8" y="219.8">GND</text>
<text x="85.6" y="217.2">CLK</text>
<text x="87.3" y="219.8">SI</text>
<text x="92.8" y="218.6">5</text>
<text x="105.7" y="217.2">PA5/SPI1_SCK</text>
<text x="105.7" y="219.8">PA7/SPI1_MOSI</text>
<text x="77.3" y="223.7">W25Q16</text>
</g>
<text font-size="1.8" fill="#800000" x="256" y="64.9">ESP8266</text>
<g font-size="1.8" fill="#000080">
<text x="211.3" y="230.4">Мосейчук А.В.</text>
<text x="351.8" y="253.1">15.11.2019</text>
<text x="364.5" y="253.1">14:23:58</text>
</g>
</svg>
